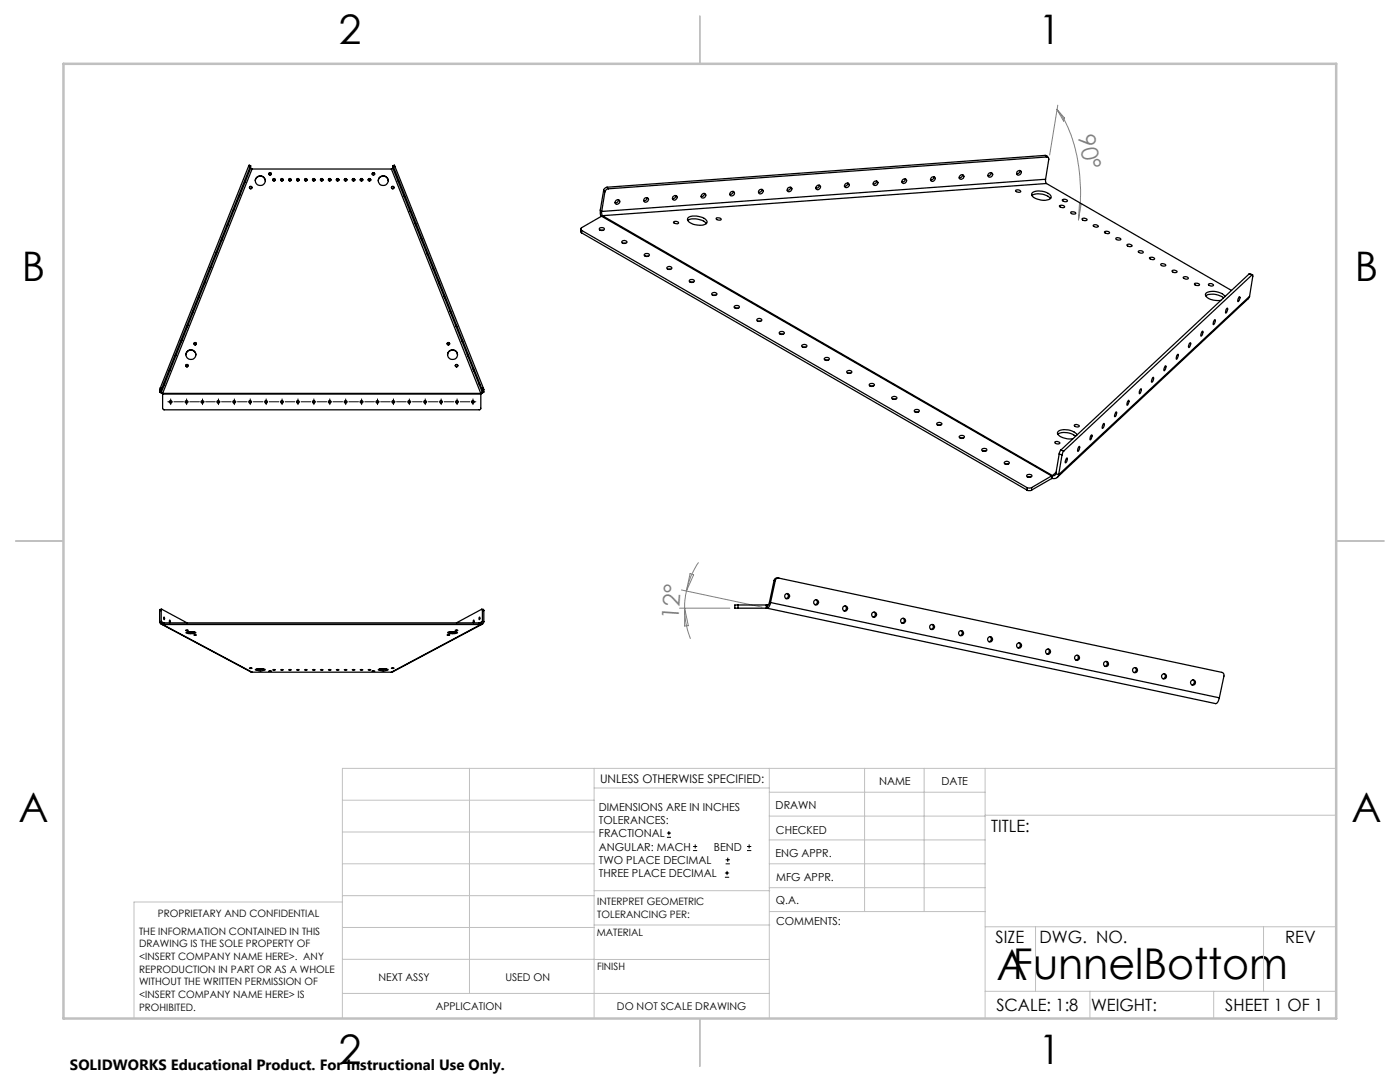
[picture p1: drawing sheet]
<svg xmlns="http://www.w3.org/2000/svg" width="279mm" height="216mm" viewBox="0 0 279 216" stroke-linecap="round" stroke-linejoin="round" font-family="sans-serif">
<g fill="none" stroke="#000" stroke-width=".2">
<path d="M94.4 79.9v.6M94.1 80.2h.6M133.1 167.1h.8M133.1 166.2h.8M133.5 165.8v.9M138.3 169.7h.8M138.3 168.9h.8M138.7 168.5v.8M144.7 175h.8M144.7 174.2h.8M144.8 172.4h.9M144.8 171.6h.9"/>
<path d="M145.1 173.8v.8M145.2 171.1v.9M149.1 169.7h.8M149.1 168.9h.8M149.5 168.5v.8"/>
</g>
<path d="M211 21.9a23 23 0 0 1 4.3 11.8 34.9 34.9 0 0 1-.1 10.2M211 21.9l1.4 1.6-.1 .7zM211.1 21l-1.6 9.9M215.4 40.5l.4 .2-.6 3.2zM136 117.7l16.1 3.4M137 117.9l-.3 1.7-.1 1.8M137.7 114.4l.7 .3-1.4 3.2zM139.4 112.2a14.7 14.7 0 0 0-2.4 5.7M135.6 121.4h10.1M136.6 121.4a16 16 0 0 0 1.2 6.1M136.6 121.4l.8 3.4-.8 .1z" fill="none" stroke="#808080" stroke-width=".2"/>
<g fill="none" stroke="#000" stroke-width=".2" stroke-dasharray="15.2 1.3 1.3 1.3">
<path d="M34.1 79.9v-.3M37.2 79.9v-.3M40.4 79.9v-.3M43.6 79.9v-.3M46.8 79.9v-.3M49.9 79.9v-.3M53.1 79.9v-.3M56.3 79.9v-.3M59.5 79.9v-.3M62.6 79.9v-.3M65.8 79.9v-.3M69 79.9v-.3"/>
<path d="M72.2 79.9v-.3M75.3 79.9v-.3M78.5 79.9v-.3M81.7 79.9v-.3M84.9 79.9v-.3M88 79.9v-.3M91.2 79.9v-.3M94.4 79.9v-.3M33.8 80.2h-.3M34.1 80.2v-.3M34.1 80.2h-.3M34.1 80.2v.3"/>
<path d="M34.1 80.2h.3M34.1 80.5v.2M34.7 80.2h1.9M37.2 80.2v-.3M37.2 80.2h-.3M37.2 80.2v.3M37.2 80.2h.4M37.2 80.5v.2M37.9 80.2h1.9M40.4 80.2v-.3M40.4 80.2h-.3M40.4 80.2v.3"/>
<path d="M40.4 80.2h.3M40.4 80.5v.2M41 80.2h2M43.6 80.2v-.3M43.6 80.2h-.3M43.6 80.2v.3M43.6 80.2h.3M43.6 80.5v.2M44.2 80.2h1.9M46.8 80.2v-.3M46.8 80.2h-.3M46.8 80.2v.3"/>
<path d="M46.8 80.2h.3M46.8 80.5v.2M47.4 80.2h1.9M49.9 80.2v-.3M49.9 80.2h-.3M49.9 80.2v.3M49.9 80.2h.4M49.9 80.5v.2M50.6 80.2h1.9M53.1 80.2v-.3M53.1 80.2h-.3M53.1 80.2v.3"/>
<path d="M53.1 80.2h.3M53.1 80.5v.2M53.7 80.2h2M56.3 80.2v-.3M56.3 80.2h-.3M56.3 80.2v.3M56.3 80.2h.3M56.3 80.5v.2M56.9 80.2h1.9M59.5 80.2v-.3M59.5 80.2h-.3M59.5 80.2v.3"/>
<path d="M59.5 80.2h.3M59.5 80.5v.2M60.1 80.2h1.9M62.6 80.2v-.3M62.6 80.2h-.3M62.6 80.2v.3M62.6 80.2h.4M62.6 80.5v.2M63.3 80.2h1.9M65.8 80.2v-.3M65.8 80.2h-.3M65.8 80.2v.3"/>
<path d="M65.8 80.2h.3M65.8 80.5v.2M66.4 80.2h2M69 80.2v-.3M69 80.2h-.3M69 80.2v.3M69 80.2h.3M69 80.5v.2M69.6 80.2h1.9M72.2 80.2v-.3M72.2 80.2h-.3M72.2 80.2v.3"/>
<path d="M72.2 80.2h.3M72.2 80.5v.2M72.8 80.2h1.9M75.3 80.2v-.3M75.3 80.2h-.3M75.3 80.2v.3M75.3 80.2h.4M75.3 80.5v.2M76 80.2h1.9M78.5 80.2v-.3M78.5 80.2h-.3M78.5 80.2v.3"/>
<path d="M78.5 80.2h.3M78.5 80.5v.2M79.1 80.2h2M81.7 80.2v-.3M81.7 80.2h-.3M81.7 80.2v.3M81.7 80.2h.3M81.7 80.5v.2M82.3 80.2h1.9M84.9 80.2v-.3M84.9 80.2h-.3M84.9 80.2v.3"/>
<path d="M84.9 80.2h.3M84.9 80.5v.2M85.5 80.2h1.9M88 80.2v-.3M88 80.2h-.3M88 80.2v.3M88 80.2h.4M88 80.5v.2M88.7 80.2h1.9M91.2 80.2v-.3M91.2 80.2h-.3M91.2 80.2v.3"/>
<path d="M91.2 80.2h.3M91.2 80.5v.2M91.8 80.2h2M94.4 80.5v.2M94.7 80.2h.3"/>
</g>
<g fill="none" stroke="#c0c0c0" stroke-width=".2">
<path d="M68.3 159.7h50.3M93.7 153.3v44.9M118.6 153.3v49.9M118.6 157.2h34.9M153.5 153.3v49.9M153.5 158.1h43.1M172.5 153.3v28.6M184.4 153.3v28.6M196.6 153.3v49.9M266.7 153.3h-198.4v49.9M68.3 178.7h50.3M68.3 172.4h50.3"/>
<path d="M68.3 166h50.3M68.3 180h-41.6v23.2M118.6 177.7h35M153.5 167.6h43.1M153.5 162.8h43.1M153.5 172.4h43.1M153.5 177.1h43.1M196.6 162.7h70.1M68.3 198.2h85.2M68.3 191.4l85.2 .1M68.3 185.1h50.3M118.6 184.6h35"/>
<path d="M153.6 181.9h43M196.6 197.8h70.1M196.6 184.9h70.1M206.7 184.9v12.9M217.5 197.8v5.4M242.2 197.8v5.4M252.2 184.9v12.9"/>
</g>
<path d="M139.7 3.2v9.5M3.1 107.9h9.6M266.7 107.9h9.5M139.7 203.2v9.6" fill="none" stroke="#c0c0c0" stroke-width=".25"/>
<path d="M12.7 12.7h254v190.5h-254z" fill="none" stroke="#c0c0c0" stroke-width=".5"/>
<g fill="none" stroke="#000" stroke-width=".25">
<path d="M47.8 38.8l-.1 .5zM49 35.9l-.2 .5zM49.6 33.2l-17.6 44.2M49.6 33.2l.3 .1M49.8 37.5a.27 .27 0 0 1 .2-.3 .27 .27 0 0 1 .3 .3M49.9 33.3l-17.6 44.2M50 33.1l-.1 .2M50 33.5l.3 .2M50 33.1l-.3-.2-.1 .3M50 33.5l-17.8 44.8M50 33.1v.4M50.3 33.7l-17.8 44.8"/>
<path d="M50.3 33.7h27.8M50.9 36.1a1.01 1.01 0 0 1 1-1 1.01 1.01 0 0 1 1.1 1M53.7 34.7a.25 .25 0 0 1 .2-.2 .25 .25 0 0 1 .3 .2M54.4 35.9a.27 .27 0 0 1 .3-.2 .27 .27 0 0 1 .3 .2M56 35.9a.27 .27 0 0 1 .3-.2 .27 .27 0 0 1 .3 .2M57.6 35.9a.27 .27 0 0 1 .3-.2 .27 .27 0 0 1 .2 .2M59.2 35.9a.27 .27 0 0 1 .3-.2 .27 .27 0 0 1 .2 .2M60.8 35.9a.27 .27 0 0 1 .2-.2 .27 .27 0 0 1 .3 .2M62.4 35.9a.27 .27 0 0 1 .2-.2 .27 .27 0 0 1 .3 .2M64 35.9a.27 .27 0 0 1 .2-.2 .27 .27 0 0 1 .3 .2M65.5 35.9a.27 .27 0 0 1 .3-.2 .27 .27 0 0 1 .3 .2M67.1 35.9a.27 .27 0 0 1 .3-.2 .27 .27 0 0 1 .3 .2"/>
<path d="M68.7 35.9a.27 .27 0 0 1 .3-.2 .27 .27 0 0 1 .3 .2M70.3 35.9a.27 .27 0 0 1 .3-.2 .27 .27 0 0 1 .2 .2M71.9 35.9a.27 .27 0 0 1 .3-.2 .27 .27 0 0 1 .2 .2M73.5 35.9a.27 .27 0 0 1 .2-.2 .27 .27 0 0 1 .3 .2M74.3 34.7a.27 .27 0 0 1 .2-.2 .27 .27 0 0 1 .3 .2M75.5 36.1a.99 .99 0 0 1 1-1 .99 .99 0 0 1 1 1M78.1 33.7l17.9 44.8M78.1 37.5a.25 .25 0 0 1 .3-.3 .25 .25 0 0 1 .2 .3M78.4 33.1l.1 .2M78.4 33.5l-.3 .2M78.4 33.1l.3-.2 .1 .3M78.4 33.5l17.9 44.8"/>
<path d="M78.4 33.1v.4M78.5 33.3l17.6 44.2M78.8 33.2l-.3 .1M78.8 33.2l17.6 44.2M79.4 35.9l.2 .5zM80.6 38.8l.2 .5zM120.5 38l.2 .3M120.5 38l-.7 3.9M120.7 38.3l-.6 3.9M121.1 37.4l-.5 .2-.1 .4M121.1 37.4l.3 .3M121.4 37.7a.75 .75 0 0 0-.7 .6"/>
<path d="M123.4 39.9l-.2 .5-.5 .1M128.6 39.7a.45 .45 0 0 1 .8-.1 .45 .45 0 0 1-.4 .7l-.5-.1zM129.2 39.4l-.2 .4-.5 .2M134.3 39.2a.45 .45 0 0 1 .7-.1 .45 .45 0 0 1-.1 .7l-.4 .1a.4 .4 0 0 1-.3-.3 .4 .4 0 0 1 .1-.4zM134.9 39l-.3 .5-.4 .1M140.2 38.7a.43 .43 0 0 1 .7 .1 .43 .43 0 0 1-.3 .6 .43 .43 0 0 1-.7-.1 .43 .43 0 0 1 .3-.6zM140.6 38.6l-.3 .5-.4 .1M145.8 38.4a.46 .46 0 0 1 .8 0 .46 .46 0 0 1-.5 .7h-.3a.39 .39 0 0 1 0-.7zM146.3 38.2l-.3 .5-.4 .1M151.5 38a.46 .46 0 0 1 .8 0 .46 .46 0 0 1-.4 .7l-.5-.2zM152 37.8l-.1 .4-.5 .2M157.2 37.6a.46 .46 0 0 1 .8-.1 .46 .46 0 0 1-.4 .7 .39 .39 0 0 1-.5-.1 .39 .39 0 0 1 .1-.5z"/>
<path d="M157.8 37.4l-.3 .5-.4 .1M162.9 37.2a.43 .43 0 0 1 .8-.2 .43 .43 0 0 1-.2 .7l-.4 .2a.37 .37 0 0 1-.3-.3 .37 .37 0 0 1 .1-.4zM163.5 36.9l-.3 .6h-.4M168.7 36.8a.46 .46 0 0 1 .8 0 .46 .46 0 0 1-.5 .6h-.3a.39 .39 0 0 1 0-.6zM169.2 36.5l-.3 .5-.4 .1M174.4 36.3a.46 .46 0 0 1 .8 0 .46 .46 0 0 1-.4 .7 .39 .39 0 0 1-.5-.2 .39 .39 0 0 1 .1-.5zM174.9 36.1l-.1 .4-.5 .2M180.1 35.9a.46 .46 0 0 1 .8 0 .46 .46 0 0 1-.4 .7 .39 .39 0 0 1-.5-.2 .39 .39 0 0 1 .1-.5zM180.7 35.7l-.3 .5-.4 .1M186 35.3a.43 .43 0 0 1 .6 .2 .43 .43 0 0 1-.2 .6 .43 .43 0 0 1-.7-.1 .43 .43 0 0 1 .3-.7zM186.4 35.3l-.3 .5-.4 .1M191.6 35.1a.46 .46 0 0 1 .8 0 .46 .46 0 0 1-.5 .7l-.3-.1a.39 .39 0 0 1 0-.6z"/>
<path d="M192.1 34.9l-.3 .5-.4 .1M197.4 34.5a.46 .46 0 0 1 .7 .3 .46 .46 0 0 1-.5 .5h-.3a.44 .44 0 0 1 .1-.8zM197.8 34.4l-.1 .4-.5 .3M202.7 38a.67 .67 0 0 1 1 .3 .64 .64 0 0 1-1-.3zM203 34.3a.47 .47 0 0 1 .8-.1 .47 .47 0 0 1-.4 .7l-.2 .1a.41 .41 0 0 1-.2-.7zM203.6 34l-.3 .6h-.4M206 39a3.2 3.2 0 0 1 3.7 .6M206 38.5a3.1 3.1 0 0 1 3.8 .7 .89 .89 0 0 1-1.2 .8 3.2 3.2 0 0 1-2.6-1zM208.6 31l.3 .1 .3 .4M208.6 31l.2 .3M208.6 31l-87.5 6.4M208.7 35.8l.1 .8"/>
<path d="M208.7 35.8l-88.6 6.4M208.8 31.3a.4 .4 0 0 1 .5 .5l-.6 4M208.8 36.6l-88.6 6.4M208.8 36.6l37 21.4M208.8 31.3l-87.4 6.4M212 39.9a.63 .63 0 0 1 1 .2 .69 .69 0 0 1-1-.2zM39.7 59.1l-.1 .4zM40.9 56.2l-.2 .5zM42 53.3l-.1 .5zM43.2 50.4l-.2 .5zM44.4 47.5l-.2 .5zM45.5 44.6l-.2 .5z"/>
<path d="M46.7 41.7l-.2 .5zM81.7 41.7l.2 .5zM82.9 44.6l.2 .5zM84 47.5l.2 .5zM85.2 50.4l.2 .5zM86.4 53.3l.1 .5zM87.5 56.2l.2 .5zM88.7 59.1l.2 .4zM115.9 45.7v.6l.2 .2M116.1 46l88.9 51.3M116.1 46v.5M116.1 46.5l88.9 51.3"/>
<path d="M119.7 45.5l.4-.1 .5 .2a.48 .48 0 0 1-.5 .4 .48 .48 0 0 1-.5-.4zM119.8 41.9l.1 1.3M119.8 41.9l.3 .3M119.8 46h.6M120.1 43.1l-4 2.3a.29 .29 0 0 0-.2 .3 .29 .29 0 0 0 .2 .3M120.1 43.1l89.8 51.9M120.1 42.2l.1 .8M120.2 43l-.1 .1M120.2 43l89.8 51.9M122.9 40.1a.46 .46 0 0 1 .8 0 .46 .46 0 0 1-.5 .6h-.3a.39 .39 0 0 1 0-.6zM124.1 48.2a.56 .56 0 0 1 .6-.2 .56 .56 0 0 1 .4 .4 .54 .54 0 0 1-.6 .2 .54 .54 0 0 1-.4-.4zM124.3 48.5h.5"/>
<path d="M128.6 50.8a.54 .54 0 0 1 .6-.3 .54 .54 0 0 1 .4 .5 .56 .56 0 0 1-.6 .2 .56 .56 0 0 1-.4-.4zM128.8 51.2h.6M133.1 53.4a.52 .52 0 0 1 .6-.2 .52 .52 0 0 1 .4 .4 .52 .52 0 0 1-.6 .2 .52 .52 0 0 1-.4-.4zM133.3 53.7h.5M134.4 44.3a.59 .59 0 0 1 1 .3 .64 .64 0 0 1-1-.3zM137.3 44a3.3 3.3 0 0 1 3.7 .6M137.3 43.4a3.2 3.2 0 0 1 3.8 .8 .91 .91 0 0 1-1.2 .7 2.75 2.75 0 0 1-2.7-1.1zM137.6 56a.52 .52 0 0 1 .5-.3 .52 .52 0 0 1 .4 .5 .54 .54 0 0 1-.5 .2 .54 .54 0 0 1-.4-.4zM137.8 56.3h.5M142.2 58.5l.4-.2 .5 .3a.51 .51 0 0 1-.5 .3 .51 .51 0 0 1-.5-.3zM142.3 58.9h.5M142.9 43.5a.62 .62 0 0 1 1 .4 .62 .62 0 0 1-1-.4z"/>
<path d="M211.5 41a.64 .64 0 0 1 .9 .3 .67 .67 0 0 1-.9-.3zM213.7 42.3a.62 .62 0 0 1 1 .4 .62 .62 0 0 1-1-.4zM216 43.6a.64 .64 0 0 1 .9 .3 .59 .59 0 0 1-.9-.3zM218.2 44.9a.63 .63 0 0 1 1 .3 .66 .66 0 0 1-1-.3zM220.5 46.2a.62 .62 0 0 1 .9 .3 .62 .62 0 0 1-.9-.3zM222.7 47.5a.62 .62 0 0 1 1 .3 .62 .62 0 0 1-1-.3zM224.9 48.8a.69 .69 0 0 1 1 .3 .61 .61 0 0 1-1-.3zM227.2 50.1a.59 .59 0 0 1 .9 .3 .64 .64 0 0 1-.9-.3zM229.4 51.4a.62 .62 0 0 1 1 .3l-.7 .1-.3-.3zM231.7 52.7a.62 .62 0 0 1 .9 .3 .62 .62 0 0 1-.9-.3zM233.9 54a.64 .64 0 0 1 1 .3 .59 .59 0 0 1-1-.3zM236.1 55.3a.61 .61 0 0 1 1 .3 .69 .69 0 0 1-1-.3z"/>
<path d="M238.4 56.6a.62 .62 0 0 1 1 .3 .62 .62 0 0 1-1-.3zM240.6 59a3.3 3.3 0 0 1 3.6 .4M241.2 56.7a.59 .59 0 0 1 .9 .3 .64 .64 0 0 1-.9-.3zM244.5 59.2a2.98 2.98 0 0 0-3.9-.6 1.66 1.66 0 0 0 1.9 1.3h1.1M247.3 59.3l.1-.1a.76 .76 0 0 1-.3 1zM249.3 54.7l.7 .1M249.3 54.7l.6 .2M249.3 54.7l-37.6 35.1M249.4 59.1l-.3 .6-38.1 35.5M249.4 59.1l-38.1 35.6M249.9 54.9h.1v.2l-.6 4M249.9 54.9l-37.6 35.1"/>
<path d="M31.9 78.2l.6 .4M31.9 77.8v.4M31.9 77.8l.3 .1M31.9 78.2l.3 .1M32 77.4l-.1 .4M32 77.4l.3 .1M32.2 78.3l.3 .2M32.2 77.9v.4M32.3 77.5l-.1 .4M32.5 78.5v.1M32.5 78.6v2.9l.2 .3h63l.3-.2v-3M32.5 78.6h63.5"/>
<path d="M32.5 78.5h63.5M32.8 76.4l-.1 .5zM34 73.6l-.2 .4zM35.1 70.7l-.1 .4zM36.3 67.8l-.2 .4zM37 73a.27 .27 0 0 1 .3-.2 .27 .27 0 0 1 .3 .2M37.1 70.8a.99 .99 0 0 1 1-.9 .99 .99 0 0 1 1 .9M37.4 64.9l-.1 .4zM38.6 62l-.2 .4zM38.7 68.6a.25 .25 0 0 1 .2-.2 .25 .25 0 0 1 .3 .2M89.2 68.6a.27 .27 0 0 1 .3-.2 .27 .27 0 0 1 .2 .2M89.3 70.8a.99 .99 0 0 1 1-.9 .99 .99 0 0 1 1 .9"/>
<path d="M89.8 62l.2 .4zM90.9 73a.25 .25 0 0 1 .2-.2 .25 .25 0 0 1 .3 .2M91 64.9l.2 .4zM92.1 67.8l.2 .4zM93.3 70.7l.2 .4zM94.4 73.6l.2 .4zM95.6 76.4l.2 .5zM96 78.5v.1M96.1 77.5l.2 .4M96.3 78.3l-.3 .2M96.3 77.9v.4M96.4 77.4l.2 .4"/>
<path d="M96.4 77.4l-.3 .1M96.6 78.2l-.6 .4M96.6 77.8v.4M96.6 77.8l-.3 .1M96.6 78.2l-.3 .1M146.5 61.1a.54 .54 0 0 1 .6-.2 .54 .54 0 0 1 .4 .5l-.6 .1-.4-.1zM146.8 61.5h.5M151.2 63.6l.3-.1 .5 .2a.49 .49 0 0 1-.5 .4 .49 .49 0 0 1-.4-.4zM151.3 64.1h.5M155.5 66.3a.52 .52 0 0 1 .6-.2 .52 .52 0 0 1 .4 .5 .54 .54 0 0 1-.6 .2 .54 .54 0 0 1-.4-.5zM155.8 66.7h.5M160 68.9a.56 .56 0 0 1 .6-.2 .56 .56 0 0 1 .4 .4 .54 .54 0 0 1-.6 .3 .54 .54 0 0 1-.4-.5z"/>
<path d="M160.2 69.3h.6M164.5 71.5a.52 .52 0 0 1 .6-.2 .52 .52 0 0 1 .4 .4 .52 .52 0 0 1-.6 .2 .52 .52 0 0 1-.4-.4zM164.7 71.9h.6M169 74.1a.54 .54 0 0 1 .6-.2 .54 .54 0 0 1 .4 .4 .52 .52 0 0 1-.6 .2 .52 .52 0 0 1-.4-.4zM169.2 74.5h.6M173.5 76.7a.54 .54 0 0 1 .6-.2 .54 .54 0 0 1 .4 .4 .54 .54 0 0 1-.6 .2 .54 .54 0 0 1-.4-.4zM173.7 77.1h.6M178 79.3a.56 .56 0 0 1 .5-.2 .56 .56 0 0 1 .5 .4 .54 .54 0 0 1-.6 .2 .54 .54 0 0 1-.4-.4zM178.2 79.7h.6M225.2 79.9a.78 .78 0 0 1-.3 1l.1-.6zM227.6 77.6h.1a.69 .69 0 0 1-.3 .9zM230 75.4l.2-.1a.76 .76 0 0 1-.4 1z"/>
<path d="M232.5 73.1l.1-.1a.79 .79 0 0 1-.3 1zM235 70.8l.1-.1a.79 .79 0 0 1-.3 1v-.6zM237.5 68.4a.69 .69 0 0 1-.3 .9v-.3zM239.9 66.1h.1a.89 .89 0 0 1-.3 1zM242.4 63.9v-.1a.79 .79 0 0 1-.3 1l.1-.6zM244.8 61.6l.1-.1a.69 .69 0 0 1-.3 .9zM182.5 81.9a.52 .52 0 0 1 .5-.2 .52 .52 0 0 1 .4 .4 .52 .52 0 0 1-.5 .2 .52 .52 0 0 1-.4-.4zM182.7 82.2h.5M187 84.5a.54 .54 0 0 1 .5-.2 .54 .54 0 0 1 .4 .4 .52 .52 0 0 1-.5 .2 .52 .52 0 0 1-.4-.4zM187.2 84.8h.5M191.5 87.1a.54 .54 0 0 1 .5-.3 .54 .54 0 0 1 .4 .5 .54 .54 0 0 1-.5 .2 .54 .54 0 0 1-.4-.4zM191.7 87.4h.5"/>
<path d="M196.1 89.5h.3l.5 .1a.54 .54 0 0 1-.4 .5 .54 .54 0 0 1-.6-.3zM196.2 90h.5M200.6 92.1l.3-.1 .5 .3a.48 .48 0 0 1-.5 .4 .48 .48 0 0 1-.5-.4zM200.7 92.6h.5M204.9 94.8a.56 .56 0 0 1 .6-.2 .56 .56 0 0 1 .4 .5 .56 .56 0 0 1-.6 .2 .56 .56 0 0 1-.4-.5zM205 97.3l.4 .1 .5-.1M205 97.8l.2 .1 .7-.1M205 97.3v.5M205.1 95.2h.6M205.9 97.3v.5M209.9 95l-4 2.3M209.9 95v.5"/>
<path d="M209.9 95.5l-4 2.3M209.9 95.5h.1M210 94.9l-.1 .1M210 94.9l-.1 .6M210.5 88.2a.64 .64 0 0 1 1 .3 .59 .59 0 0 1-1-.3zM210.7 94.5a.5 .5 0 0 1-.7 .4M210.7 94.5l.6 .2M210.8 94.2l-.8 .7M211.1 86.6a3.5 3.5 0 0 1 3.6 .4M211.3 94.7a.98 .98 0 0 1-1.4 .8M211.4 90.6l-.7 3.9M211.4 90.6l.5 .2"/>
<path d="M211.7 89.8l-.3 .8M211.7 89.8l.6 .2M211.9 90.8l-.6 3.9M212.3 90l-.4 .8M212.8 91.5l.2-.1a.89 .89 0 0 1-.4 1zM214.4 84.8a.64 .64 0 0 1 1 .3 .59 .59 0 0 1-1-.3zM214.9 86.8a3.1 3.1 0 0 0-3.7-.7 .72 .72 0 0 0 .6 1.1l1.2 .4 1.1-.1M215.4 89.1a.79 .79 0 0 1-.3 1v-.6zM217.8 86.8a.69 .69 0 0 1-.3 .9l.1-.5zM220.2 84.6l.1-.1a.76 .76 0 0 1-.3 1zM222.7 82.3v-.1a.74 .74 0 0 1-.2 .9zM154.5 115.8l.2 .1"/>
<path d="M154.5 115.8l-.9 4.4M154.7 115.9l-.9 4.3M155.4 115.4l88.4 18.8a.58 .58 0 0 1 .5 .7l-1 4.3M155.4 115.4a.61 .61 0 0 0-.7 .5M155.4 115.4a.69 .69 0 0 0-.9 .4M157.1 118.4l.2 .3a.55 .55 0 0 1-.5 .8M162.9 119.7l.2 .2a.51 .51 0 0 1-.4 .7M31.9 124a.55 .55 0 0 0 .6 .6M31.9 121.8v2.2M32.2 124.5l18.1 9.6M32.2 124l.3 .3M32.2 121.8l.1-.2 5 2.7"/>
<path d="M32.2 124h-.3M32.2 124l.5 .3M32.2 121.8v2.2M32.2 121.8h-.3M32.2 121.6h-.3v.2M32.5 124.3h.3M32.5 124.6h.1M32.5 124.3v.3M32.5 124.6h63.5M32.5 124.6l17.8 9.5M32.7 123.2l.1 .2v.2zM32.8 124.3v.3h-.3"/>
<path d="M32.8 124.3h62.8M33.8 123.8l.2 .2-.1 .2zM37 125.8h.6zM37.2 126.2l1.2-.2 .7 .2a2.41 2.41 0 0 1-2 0zM37.5 126.1h1.3M38.7 126.7h.5zM49.8 133.3h.5l-.5 .1zM50.3 134.1h27.8M50.9 133.6l.7-.2 1.3 .2a.87 .87 0 0 1-.9 .2zM51.3 133.5h1.3M53.7 133.9h.5zM54.4 133.6l.6 .1z"/>
<path d="M56 133.6l.6 .1zM57.6 133.6l.5 .1zM59.2 133.6l.5 .1zM60.8 133.6l.5 .1zM62.4 133.6l.5 .1zM64 133.6l.5 .1zM65.5 133.6l.6 .1zM67.1 133.6l.6 .1zM68.7 133.6l.6 .1zM70.3 133.6l.5 .1zM71.9 133.6l.5 .1zM73.5 133.6l.5 .1z"/>
<path d="M74.3 133.9h.5zM75.5 133.6l.7-.2 1.3 .2a2.1 2.1 0 0 1-2 0zM75.8 133.5h1.3M78.1 133.3h.5zM89.2 126.7h.5zM89.4 126.2l1.2-.2 .7 .3-.6 .1h-.8l-.5-.1zM89.7 126.1h1.3M90.8 125.8h.6zM94.5 123.8h.1l-.1 .4h-.1zM95.6 124.3h.4M95.6 124.3v.3h.4M95.6 123.2l.2 .1-.1 .3z"/>
<path d="M96 124.6h.1M96 124.3v.3M96 124.6l-17.9 9.5M96.1 121.6l.2 .2M96.1 121.6l-5 2.7M96.2 121.6h.3l.1 .2M96.3 124l-.3 .3M96.3 124.5l-18.2 9.6M96.3 124h.3M96.3 124l-.6 .3M96.3 121.8v2.2M96.3 121.8h.3"/>
<path d="M96.6 124a.55 .55 0 0 1-.6 .6M96.6 121.8v2.2M147.3 120.7h-.7v.7h.7M147.3 121.4h5.6M147.3 120.7v.7M147.3 120.7h5.6M152.9 121.4h.2M152.9 120.7h.3M152.9 120.7v.7M153.1 121.4l89.5 19a1.35 1.35 0 0 0 .7-1.2M153.2 120.7l-.1 .7M153.6 120.2l-.2 .4-.2 .1"/>
<path d="M153.6 120.2h.2M153.8 120.2a1.21 1.21 0 0 1-.7 1.2M153.8 120.2l89.5 19M168.7 120.9l.2 .3a.51 .51 0 0 1-.4 .7M174.4 122.1l.3 .3a.51 .51 0 0 1-.5 .7M180.2 123.4l.2 .2a.51 .51 0 0 1-.4 .8M186 124.6l.2 .2a.53 .53 0 0 1-.4 .8M191.8 125.8l.2 .3a.53 .53 0 0 1-.4 .7M197.6 127l.2 .3a.56 .56 0 0 1-.4 .8M203.4 128.3l.2 .3a.51 .51 0 0 1-.4 .7M209.2 129.5a.54 .54 0 0 1 .2 .6 .54 .54 0 0 1-.4 .4M214.9 130.7a.54 .54 0 0 1 .3 .6 .54 .54 0 0 1-.5 .4"/>
<path d="M220.7 132a.54 .54 0 0 1 .3 .5 .54 .54 0 0 1-.5 .5M226.5 133.2a.54 .54 0 0 1 .3 .6 .54 .54 0 0 1-.5 .4M232.3 134.4a.52 .52 0 0 1 .3 .6 .52 .52 0 0 1-.5 .4M238.1 135.6a.55 .55 0 0 1 .3 .6 .55 .55 0 0 1-.5 .5"/>
<circle cx="50" cy="37.4" r=".25"/>
<circle cx="51.9" cy="36.1" r=".99"/>
<circle cx="53.9" cy="34.7" r=".26"/>
<circle cx="54.7" cy="35.9" r=".25"/>
<circle cx="56.3" cy="35.9" r=".25"/>
<circle cx="57.9" cy="35.9" r=".25"/>
<circle cx="59.5" cy="35.9" r=".25"/>
<circle cx="61" cy="35.9" r=".25"/>
<circle cx="62.6" cy="35.9" r=".25"/>
<circle cx="64.2" cy="35.9" r=".25"/>
<circle cx="65.8" cy="35.9" r=".25"/>
<circle cx="67.4" cy="35.9" r=".25"/>
<circle cx="69" cy="35.9" r=".25"/>
<circle cx="70.6" cy="35.9" r=".25"/>
<circle cx="72.2" cy="35.9" r=".25"/>
<circle cx="73.7" cy="35.9" r=".25"/>
<circle cx="74.5" cy="34.7" r=".26"/>
<circle cx="76.5" cy="36" r=".98"/>
<circle cx="78.4" cy="37.4" r=".25"/>
<circle cx="37.3" cy="73" r=".26"/>
<circle cx="38.1" cy="70.8" r=".98"/>
<circle cx="38.9" cy="68.6" r=".26"/>
<circle cx="89.5" cy="68.6" r=".26"/>
<circle cx="90.3" cy="70.8" r=".98"/>
<circle cx="91.1" cy="73" r=".26"/>
<circle cx="34.1" cy="80.2" r=".25"/>
<circle cx="37.2" cy="80.2" r=".25"/>
<circle cx="40.4" cy="80.2" r=".25"/>
<circle cx="43.6" cy="80.2" r=".25"/>
<circle cx="46.8" cy="80.2" r=".25"/>
<circle cx="49.9" cy="80.2" r=".25"/>
<circle cx="53.1" cy="80.2" r=".25"/>
<circle cx="56.3" cy="80.2" r=".25"/>
<circle cx="59.5" cy="80.2" r=".25"/>
<circle cx="62.6" cy="80.2" r=".25"/>
<circle cx="65.8" cy="80.2" r=".25"/>
<circle cx="69" cy="80.2" r=".25"/>
<circle cx="72.2" cy="80.2" r=".25"/>
<circle cx="75.3" cy="80.2" r=".25"/>
<circle cx="78.5" cy="80.2" r=".25"/>
<circle cx="81.7" cy="80.2" r=".25"/>
<circle cx="84.9" cy="80.2" r=".25"/>
<circle cx="88" cy="80.2" r=".25"/>
<circle cx="91.2" cy="80.2" r=".25"/>
<circle cx="94.4" cy="80.2" r=".25"/>
<circle cx="157.1" cy="119" r=".51"/>
<circle cx="162.9" cy="120.2" r=".5"/>
<circle cx="168.7" cy="121.4" r=".5"/>
<circle cx="174.4" cy="122.6" r=".5"/>
<circle cx="180.2" cy="123.9" r=".5"/>
<circle cx="186" cy="125.1" r=".5"/>
<circle cx="191.8" cy="126.3" r=".5"/>
<circle cx="197.6" cy="127.6" r=".51"/>
<circle cx="203.4" cy="128.8" r=".51"/>
<circle cx="209.2" cy="130" r=".5"/>
<circle cx="214.9" cy="131.3" r=".5"/>
<circle cx="220.7" cy="132.5" r=".5"/>
<circle cx="226.5" cy="133.7" r=".5"/>
<circle cx="232.3" cy="135" r=".5"/>
<circle cx="238.1" cy="136.2" r=".5"/>
</g>
<text font-size="8.5" x="198.9" y="195.5">AFunnelBottom</text>
<g font-size="8.1">
<text x="67.6" y="8.9">2</text>
<text x="207.3" y="8.9">1</text>
<text x="4.4" y="56.1">B</text>
<text x="270.4" y="56.1">B</text>
<text x="3.7" y="164.1">A</text>
<text x="269.7" y="164.1">A</text>
<text x="67.6" y="212.4">2</text>
<text x="207.3" y="212.4">1</text>
</g>
<g font-size="4.7" fill="#808080">
<text x="215.1" y="27.1" transform="rotate(78 215.1 27.1)">90°</text>
<text x="135.4" y="123.6" transform="rotate(-86 135.4 123.6)">12°</text>
</g>
<g font-size="3.4">
<text x="197.8" y="166">TITLE:</text>
<text x="198.7" y="188.1">SIZE</text>
<text x="207.5" y="188.1">DWG. NO.</text>
<text x="256.5" y="188.2">REV</text>
<text x="198.8" y="201.7">SCALE: 1:8</text>
<text x="217.7" y="201.8">WEIGHT:</text>
<text x="244.5" y="201.7">SHEET 1 OF 1</text>
</g>
<text font-size="3" x="14" y="213.5">SOLIDWORKS Educational Product. For Instructional Use Only.</text>
<text font-size="2.4" x="119.8" y="156.2">UNLESS OTHERWISE SPECIFIED:</text>
<g font-size="2.2">
<text x="119.5" y="161.8">DIMENSIONS ARE IN INCHES</text>
<text x="154.8" y="161.4">DRAWN</text>
<text x="175.4" y="156.6">NAME</text>
<text x="187.9" y="156.7">DATE</text>
<text x="119.5" y="164.4">TOLERANCES:</text>
<text x="119.5" y="167.1">FRACTIONAL</text>
<text x="154.9" y="166.3">CHECKED</text>
<text x="119.5" y="169.7">ANGULAR: MACH</text>
<text x="119.5" y="172.4">TWO PLACE DECIMAL</text>
<text x="142.5" y="169.7">BEND</text>
<text x="154.8" y="171">ENG APPR.</text>
<text x="119.5" y="175">THREE PLACE DECIMAL</text>
<text x="154.9" y="175.7">MFG APPR.</text>
<text x="154.9" y="180.4">Q.A.</text>
<text x="154.9" y="184.6">COMMENTS:</text>
</g>
<g font-size="2.1">
<text x="75.5" y="195.7">NEXT ASSY</text>
<text x="100.9" y="195.7">USED ON</text>
<text x="86.9" y="201.5">APPLICATION</text>
<text x="123.1" y="201.6">DO NOT SCALE DRAWING</text>
</g>
<g font-size="2">
<text x="31.5" y="182.9">PROPRIETARY AND CONFIDENTIAL</text>
<text x="119.2" y="180.6">INTERPRET GEOMETRIC</text>
<text x="119.2" y="183.1">TOLERANCING PER:</text>
<text x="27.8" y="186.5">THE INFORMATION CONTAINED IN THIS</text>
<text x="27.8" y="189">DRAWING IS THE SOLE PROPERTY OF</text>
<text x="27.8" y="191.6">&lt;INSERT COMPANY NAME HERE&gt;. ANY</text>
<text x="119.1" y="186.7">MATERIAL</text>
<text x="27.8" y="194.1">REPRODUCTION IN PART OR AS A WHOLE</text>
<text x="27.8" y="196.6">WITHOUT THE WRITTEN PERMISSION OF</text>
<text x="119.1" y="193.5">FINISH</text>
<text x="27.8" y="199.1">&lt;INSERT COMPANY NAME HERE&gt; IS</text>
<text x="27.8" y="201.7">PROHIBITED.</text>
</g>
</svg>
